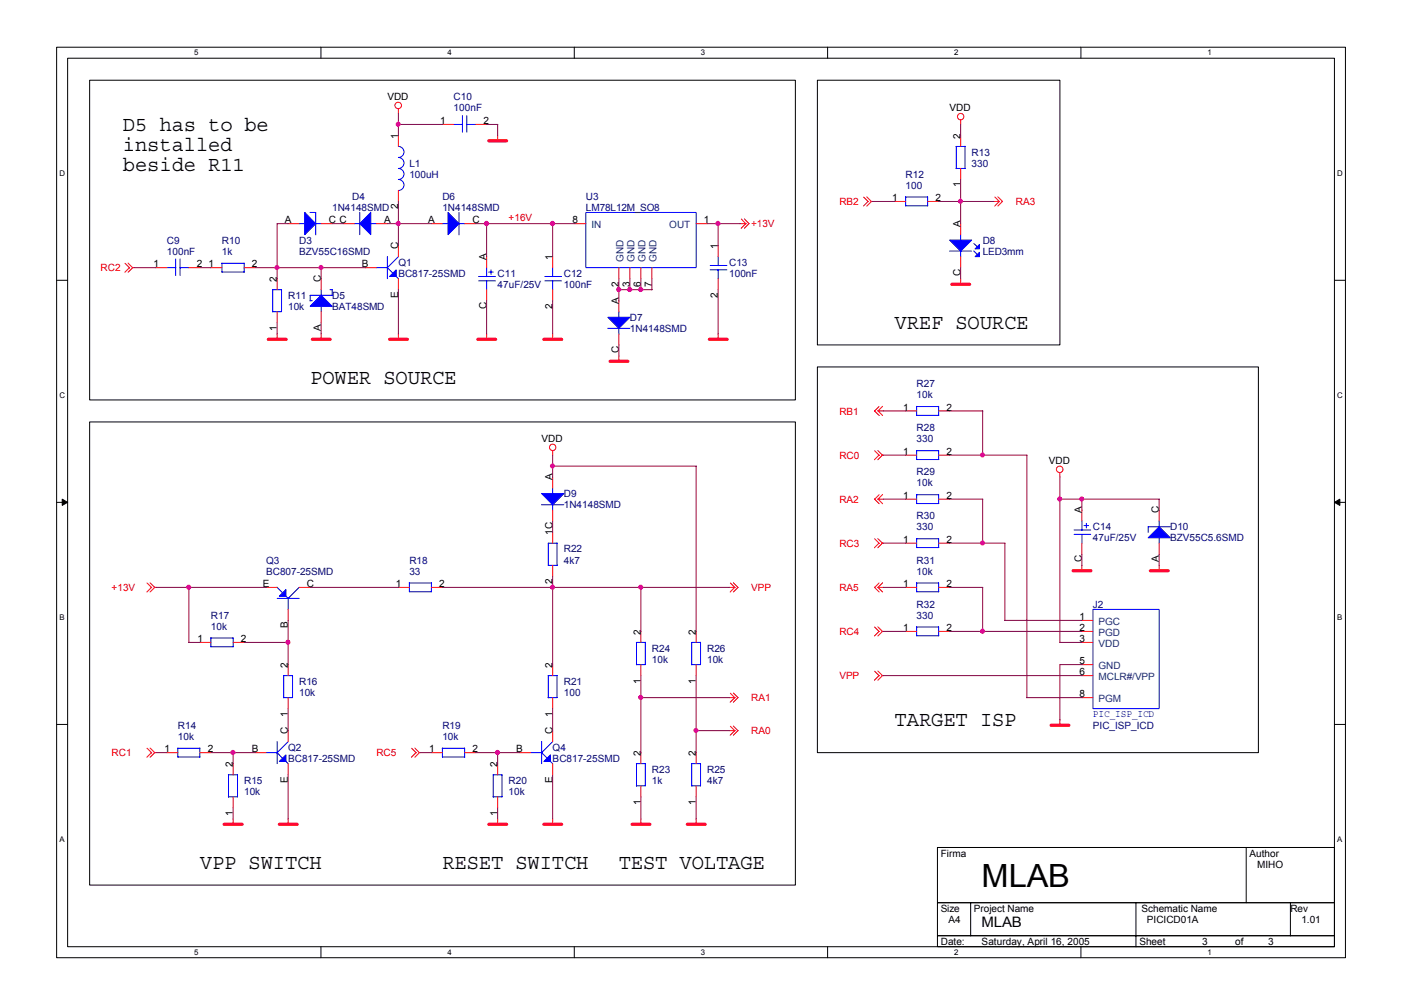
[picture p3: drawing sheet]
<svg xmlns="http://www.w3.org/2000/svg" width="297mm" height="210mm" viewBox="0 0 297 210" stroke-linecap="round" stroke-linejoin="round" font-family="sans-serif">
<path d="M12 10h272.6v192.6h-272.6zM14.3 12.3h268v188h-268z" fill="none" stroke="#000" stroke-width=".21"/>
<g fill="#fff">
<path d="M41.1 10.2h.9v1.9h-.9z"/>
<path d="M41.1 200.6h.9v1.8h-.9z"/>
</g>
<path d="M67.9 10v2.3M67.9 200.3v2.3" fill="none" stroke="#000" stroke-width=".21"/>
<g fill="#fff">
<path d="M94.7 10.2h.9v1.9h-.9z"/>
<path d="M94.7 200.6h.9v1.8h-.9z"/>
</g>
<path d="M121.5 10v2.3M121.5 200.3v2.3" fill="none" stroke="#000" stroke-width=".21"/>
<g fill="#fff">
<path d="M148.3 10.2h.9v1.9h-.9z"/>
<path d="M148.3 200.6h.9v1.8h-.9z"/>
</g>
<path d="M175.1 10v2.3M175.1 200.3v2.3" fill="none" stroke="#000" stroke-width=".21"/>
<g fill="#fff">
<path d="M201.9 10.2h.9v1.9h-.9z"/>
<path d="M201.9 200.6h.9v1.8h-.9z"/>
</g>
<path d="M228.7 10v2.3M228.7 200.3v2.3" fill="none" stroke="#000" stroke-width=".21"/>
<g fill="#fff">
<path d="M255.5 10.2h.9v1.9h-.9z"/>
<path d="M255.5 200.6h.9v1.8h-.9z"/>
<path d="M12.6 35.8h1.2v1.9h-1.2z"/>
<path d="M282.9 35.8h1.2v1.9h-1.2z"/>
<path d="M12.6 82.8h1.2v1.9h-1.2z"/>
<path d="M282.9 82.8h1.2v1.9h-1.2z"/>
</g>
<path d="M12 59.3h2.3M282.3 59.3h2.3" fill="none" stroke="#000" stroke-width=".21"/>
<g fill="#fff">
<path d="M12.6 129.8h1.1v1.9h-1.1z"/>
<path d="M282.9 129.8h1.1v1.9h-1.1z"/>
</g>
<path d="M12 106.3h2.3M282.3 106.3h2.3" fill="none" stroke="#000" stroke-width=".21"/>
<g fill="#000" stroke="#000" stroke-width=".21">
<path d="M13.2 105.6l1.1 .7-1.1 .6z" fill-rule="evenodd"/>
<path d="M282.3 106.3l1.2-.7v1.3z" fill-rule="evenodd"/>
</g>
<g fill="#fff">
<path d="M12.6 176.8h1.1v1.8h-1.1z"/>
<path d="M282.9 176.8h1.1v1.8h-1.1z"/>
</g>
<g fill="none" stroke="#000" stroke-width=".21">
<path d="M19 17h149.3v67.6h-149.3zM172.9 17h51.3v56h-51.3zM172.9 77.6h93.3v81.7h-93.3zM19 89.3h149.3v98h-149.3zM12 153.3h2.3M282.3 153.3h2.3M198.3 179.3h84v11.7h-84zM263.7 179.3v11.8M198.3 191h84v7h-84zM198.3 198h84v2.3h-84zM205.4 191v7M240.3 191v9.4"/>
<path d="M273 191v7"/>
</g>
<g fill="none" stroke="#f00" stroke-width=".21">
<path d="M84.3 23v1M84.3 28.7v2.3M93.6 26.3h2.4M100.6 26.3h2.4M105.3 28.7v1.1M203.2 25.4v.9M203.2 28.7v2.3M203.2 35.6v2.4M26.5 55.7l.9 1M27.1 55.7l1 .9M27.4 56.6l-1 1M28.1 56.6l-1 1"/>
<path d="M28.1 56.6h.3M33 56.6h2.3M40 56.6h2.3M44.6 56.6h2.3M51.6 56.6h2.4M58.6 59v2.3M61 47.3h2.3M67.9 47.3h2.4M67.9 59v2.3M72.6 47.3h2.4M77.3 56.6h2.3M79.6 47.3h2.4"/>
<path d="M84.3 40.3v2.3M84.3 52v2.3M84.3 59v2.3M91.3 47.3h2.3M98.3 47.3h2.3M103 54.3v2.3M116.9 54.3v2.3M121.6 47.3h2.4M130.9 56.6v2.4M133.3 56.6v2.4M135.6 56.6v2.4M137.9 56.6v2.4"/>
<path d="M147.3 47.3h2.3M151.9 52v2.3M151.9 59v2.3M156.6 47.3h1.2M156.8 46.4l1 1M157.5 46.3l1 1-1 1M157.8 47.3l-1 1M182.7 41.7l1 1M183.4 41.7l1 .9M183.6 42.6l-.9 1M184.4 42.6l-1 1M184.4 42.6h.2"/>
<path d="M189.3 42.6h2.3M196.3 42.6h2.3M203.2 47.3v2.4M203.2 54.3v2.3M203.2 59v1.2M210.2 42.6h1.3M210.5 41.7l1 1M211.1 41.7l1 .9-1 1M211.4 42.6l-1 1M58.6 66v2.3M58.6 70.7v1.1M67.9 66v2.3"/>
<path d="M67.9 70.7v1.1M84.3 70.7v1.1M103 61.3v2.3M103 70.7v1.1M116.9 61.3v2.3M116.9 70.7v1.1M130.9 63.6v2.4M130.9 70.7v2.3M130.9 75.3v1.2M151.9 70.7v1.1M116.9 95.3v1M185 95.4l1 1"/>
<path d="M185 87l1 .9M185.7 95.3l1 1M185.8 87l.9 .9M185.8 87h1.1M186 96.3l-1 1M186 86l-1 1M186.7 96.3l-1 1M186.7 96.3h.2M186.7 86l-.9 1M191.6 96.3h2.3M191.6 87h2.3M198.6 96.3h2.3"/>
<path d="M198.6 87h2.3M224.2 100v1M116.9 101v2.3M116.9 107.9v2.4M116.9 112.6v2.3M116.9 119.6v2.4M185 114l1 1M185 105.6l1 1M185.7 114l1 .9M185.8 105.6l.9 1M185.8 105.6h1.1M186 114.9l-1 1"/>
<path d="M186 104.7l-1 1M186.7 114.9l-1 1M186.7 114.9h.2M186.7 104.6l-.9 1M191.6 114.9h2.3M191.6 105.6h2.3M198.6 114.9h2.3M198.6 105.6h2.3M228.9 107.9v2.4M228.9 114.9v2.4M228.9 119.6v1.2M245.2 107.9v2.4"/>
<path d="M245.2 114.9v2.4M245.2 119.6v1.2M31.1 123.4l1 .9M31.7 123.3l1 1M32 124.3l-.9 1M32.7 124.3l-1 1M32.7 124.3h.3M42.3 135.9h2.3M49.3 135.9h2.3M56.3 124.3h2.3M61 128.9v2.4M63.3 124.3h2.3"/>
<path d="M84.3 124.3h2.3M91.3 124.3h2.3M135.6 133.6v2.3M147.3 133.6v2.3M154.3 124.3h1.2M154.5 123.4l1 .9M155.2 123.3l.9 1-.9 1M155.4 124.3l-.9 1M185 132.7l1 .9M185 124.3l1 1M185.7 132.6l1 1M185.8 124.3h1.1"/>
<path d="M185.8 124.3l.9 1M186 133.6l-1 1M186 123.4l-1 .9M186.7 133.6l-1 1M186.7 133.6h.2M186.7 123.3l-.9 1M191.6 124.3h2.3M191.6 133.6h2.3M198.6 124.3h2.3M198.6 133.6h2.3M228.9 133.6h2.3M228.9 131.3h2.3"/>
<path d="M228.9 135.9h2.3M31.1 158.3l1 1M31.7 158.3l1 1M32 159.3l-.9 .9M32.7 159.3l-1 .9M32.7 159.3h.3M35.3 159.3h2.3M42.3 159.3h2.3M54 159.3h2.3M61 140.6v2.4M61 147.6v2.3M61 154.6v2.3"/>
<path d="M87.1 158.3l1 1M87.8 158.3l.9 1M88 159.3l-1 .9M88.7 159.3h.3M88.7 159.3l-.9 .9M91.3 159.3h2.3M98.3 159.3h2.3M109.9 159.3h2.4M116.9 140.6v2.4M116.9 147.6v2.3M116.9 154.6v2.3M135.6 140.6v2.4"/>
<path d="M135.6 159.3v2.3M147.3 140.6v2.4M147.3 159.3v2.3M154.3 147.6h1.2M154.3 154.6h1.2M154.5 146.7l1 1M154.5 153.7l1 .9M155.2 146.6l.9 1-.9 1M155.2 153.6l.9 1-.9 1M155.4 147.6l-.9 1M155.4 154.6l-.9 1M185 142l1 1"/>
<path d="M185.7 142l1 1M186 143l-1 .9M186.7 143l-1 .9M186.7 143h.2M224.2 152.3v1.2M228.9 147.6h2.3M228.9 143h2.3M228.9 140.6h2.3M49.3 161.6v2.4M49.3 168.6v2.3M49.3 173.3v1.2M61 161.6v2.4"/>
<path d="M61 173.3v1.2M105.3 161.6v2.4M105.3 168.6v2.3M105.3 173.3v1.2M116.9 161.6v2.4M116.9 173.3v1.2M135.6 166.3v2.3M135.6 173.3v1.2M147.3 166.3v2.3M147.3 173.3v1.2"/>
<circle cx="84.3" cy="22.3" r=".69"/>
<circle cx="203.2" cy="24.7" r=".68"/>
<circle cx="116.9" cy="94.7" r=".68"/>
<circle cx="224.2" cy="99.3" r=".69"/>
</g>
<g fill="none" stroke="#f00" stroke-width=".68">
<path d="M103.4 29.8h3.8M56.8 71.8h3.7M66.1 71.8h3.7M82.4 71.8h3.8M101.1 71.8h3.8M115.1 71.8h3.7M129.1 76.5h3.7M150.1 71.8h3.7M201.4 60.2h3.7M227 120.8h3.8M243.4 120.8h3.7M222.4 153.5h3.7"/>
<path d="M47.4 174.4h3.8M59.1 174.4h3.8M103.4 174.4h3.8M115.1 174.4h3.7M133.7 174.4h3.8M145.4 174.4h3.8"/>
</g>
<g fill="none" stroke="#00f" stroke-width=".21">
<path d="M84.3 31a1.16 1.16 0 0 1 1.2 1.2 1.16 1.16 0 0 1-1.2 1.1 1.16 1.16 0 0 1 1.2 1.2 1.16 1.16 0 0 1-1.2 1.1 1.16 1.16 0 0 1 1.2 1.2 1.16 1.16 0 0 1-1.2 1.2 1.16 1.16 0 0 1 1.2 1.1 1.16 1.16 0 0 1-1.2 1.2M96 26.3h1.9M97.8 24.5v3.5M98.8 26.3h1.9M98.8 24.5v3.5M202.3 31h1.9M202.3 31v4.7M204.2 30.9v4.7h-1.9M35.3 56.6h1.9M37.2 54.8v3.5M38.1 56.6h1.9M38.1 54.8v3.5"/>
<path d="M46.9 55.7h4.7M46.9 55.7v1.9h4.8M51.6 55.7v1.9M63.3 47.3h1.2M65.6 45h1.2v4.7M66.8 47.3h1.2M74.9 47.3h1.2M76.1 44.9v4.8M78.4 47.3h1.2M79.6 56.6h2.4l1.1 1.2M82 54.3v4.7M83.8 58.5l.5 .5"/>
<path d="M84.3 54.3l-2.4 2.4M93.6 47.3h1.2M97.1 47.3h1.2M97.1 45v4.7M101.3 58.5h3.5M101.3 59.4h3.5M103 56.6v1.9M103 59.4v1.9M103.4 57.6h1M103.9 57.1v1M115.3 58.5h3.5M115.3 59.4h3.5"/>
<path d="M116.9 56.6v1.9M116.9 59.4v1.9M124 45h23.3v11.6h-23.3zM150.2 56.2h3.6M150.2 57.1h3.6M151.9 54.3v1.9M151.9 57.1v1.9M191.6 41.7v1.9h4.7v-1.9h-4.7M200.9 53.1h4.7M203.2 49.7v1.1M203.2 53.1v1.3M206 53.1l.8 .7"/>
<path d="M206 51.5l.8 .7M57.7 61.3h1.9M57.7 61.3v4.7M59.6 61.3v4.7h-1.9M65.6 63.6h.5M67.9 61.3v1.2M67.9 64.8v1.2M69.8 61.3h.5M70.3 61.3v1.2h-4.7v1.2M128.6 69.5h4.7M130.9 66v1.2M130.9 69.5v1.2"/>
<path d="M193.9 95.4h4.7M193.9 86v1.9h4.7v-1.9h-4.7M193.9 95.3v1.9h4.7v-1.9M114.6 106.8h4.7M116 119.6h1.9M116.9 103.3v1.2M116.9 106.8v1.2M117.9 114.9v4.7M117.9 114.9h-1.9v4.8M193.9 104.6v2h4.7v-2l-4.7 .1M193.9 114v1.9h4.7v-1.9h-4.7M227.2 112.1h3.6"/>
<path d="M227.2 113.1h3.6M228.9 110.3v1.9M228.9 113.1v1.9M229.3 111.2h1M229.8 110.7v1M245.2 110.2v1.3M245.2 113.7v1.2M247.6 111.5h-4.7v1.1M44.6 135h4.7v1.9M44.6 135v1.9h4.8M58.6 124.2l1.2 1.2M58.6 126.6h4.7"/>
<path d="M60.5 126.2l.5 .5M61 126.6v2.3M63.3 124.3l-2.4 2.4M86.6 123.3v1.9h4.7v-1.8h-4.7M134.6 135.9h1.9M134.7 135.9v4.8M136.5 135.9v4.7h-1.9M146.3 135.9h1.9M146.3 135.9v4.8M148.2 135.9v4.7h-1.9M193.9 123.3v1.9h4.7v-1.9l-4.7 .1M193.9 132.6v1.9h4.7v-1.9l-4.7 .1"/>
<path d="M231.2 128.9h14v21h-14zM37.6 158.3v1.9h4.7v-1.9h-4.7M56.3 159.3h2.4l1.1 1.2M58.6 156.9v4.7M60 143h1.9M60 143v4.7M61 156.9l-2.4 2.4M61.9 142.9v4.7h-1.9M93.6 158.3h4.7v1.9M93.6 158.3v1.9h4.7M112.3 159.3h2.3l1.2 1.2M114.6 156.9v4.7"/>
<path d="M116 143h1.9M116 143v4.7M116.9 156.9l-2.3 2.4M117.9 142.9v4.7h-1.9M48.3 164h1.9M48.3 164v4.7M50.2 163.9v4.7h-1.9M60.5 161.1l.5 .5M104.3 164h1.9M104.4 164v4.7M106.2 163.9v4.7h-1.9M116.4 161.1l.5 .5"/>
<path d="M134.6 161.6h1.9M134.7 161.6v4.7M136.5 161.5v4.8h-1.9M146.3 161.6h1.9M146.3 161.6v4.7M148.2 161.5v4.8h-1.9"/>
</g>
<g fill="#00f" stroke="#00f" stroke-width=".21">
<path d="M128.6 67.1h4.7l-2.4 2.4z" fill-rule="evenodd"/>
<path d="M115.1 161.1l1.4-1.4v1.4z" fill-rule="evenodd"/>
<path d="M78.4 45v4.7l-2.3-2.4z" fill-rule="evenodd"/>
<path d="M114.6 104.4h4.7l-2.4 2.4z" fill-rule="evenodd"/>
<path d="M59.1 161.1l1.4-1.4v1.4z" fill-rule="evenodd"/>
<path d="M82.4 58.5l1.4-1.4v1.4z" fill-rule="evenodd"/>
<path d="M245.2 111.5l2.4 2.3h-4.7z" fill-rule="evenodd"/>
<path d="M64.5 45l2.3 2.3-2.3 2.4z" fill-rule="evenodd"/>
<path d="M94.8 45l2.3 2.3-2.3 2.4z" fill-rule="evenodd"/>
<path d="M59.1 126.2l1.4-1.4v1.4z" fill-rule="evenodd"/>
<path d="M200.9 50.8h4.7l-2.4 2.3z" fill-rule="evenodd"/>
<path d="M206.3 52.7l.9-1v1z" fill-rule="evenodd"/>
<path d="M206.3 54.3l.9-.9v.9z" fill-rule="evenodd"/>
<path d="M65.6 64.8l2.3-2.3 2.4 2.3z" fill-rule="evenodd"/>
</g>
<g fill="none" stroke="#800040" stroke-width=".21">
<path d="M84.3 24v4.7M84.3 26.3h9.3M103 26.3h2.3v2.4M203.2 26.3v2.4M203.2 38v9.4M28.3 56.6h4.7M42.3 56.6h2.4M54 56.6h23.3M61 47.3h-2.4v11.7M67.9 56.6v2.4M70.3 47.3h2.4M82 47.3h9.3"/>
<path d="M84.3 42.6v9.4M100.6 47.3h21.1M103 47.3v7.1M116.9 47.3v7.1M130.9 59v4.7M133.3 59v2.3M135.6 59v2.3M137.9 59v2.3M149.6 47.3h7M151.9 47.3v4.7M184.6 42.6h4.7M198.6 42.6h11.7"/>
<path d="M203.2 56.6v2.4M58.6 68.3v2.4M67.9 68.3v2.4M84.3 61.3v9.4M103 63.6v7.1M116.9 63.6v7.1M130.9 73v2.4M130.9 61.3h7.1M151.9 61.3v9.4M116.9 96.3v4.7M116.9 98.6h30.4v35M186.9 96.3h4.7"/>
<path d="M186.9 87h4.7M200.9 96.3h16.4v51.4M200.9 87h7v9.4M116.9 110.3v2.3M186.9 105.6h4.7M186.9 114.9h4.7M200.9 105.6h7v9.4M200.9 114.9h11.7v16.4M224.2 105.6h21.1l-.1 2.4M224.2 101v35M228.9 105.6v2.4M228.9 117.3v2.4"/>
<path d="M245.2 117.3v2.4M33 124.3h23.3M40 135.9h2.3M40 124.3v11.7M51.6 135.9h9.4M61 131.3v9.4M65.6 124.3h18.7M93.6 124.3h60.7M116.9 122v18.7M135.6 124.3v9.3M186.9 124.3h4.7M186.9 133.6h4.7"/>
<path d="M200.9 124.3h7v9.3M200.9 133.6h28M212.6 131.3h16.3M224.2 135.9h4.7M33 159.3h2.3M44.6 159.3h9.4M49.3 159.3v2.3M61 149.9v4.7M88.9 159.3h2.4M100.6 159.3h9.4M105.3 159.3v2.3M116.9 149.9v4.7"/>
<path d="M135.6 143v16.3M135.6 147.6h18.7M147.3 154.6h7M147.3 143v16.3M186.9 143h42M217.3 147.6h11.6M228.9 140.6h-4.7v11.7M49.3 170.9v2.4M61 164v9.3M105.3 170.9v2.4M116.9 164v9.3M135.6 168.6v4.7"/>
<path d="M147.3 168.6v4.7"/>
</g>
<g fill="#f0f" stroke="#f0f" stroke-width=".21">
<circle cx="58.6" cy="56.6" r=".44"/>
<circle cx="84.2" cy="47.3" r=".46"/>
<circle cx="102.9" cy="47.3" r=".46"/>
<circle cx="130.9" cy="61.3" r=".44"/>
<circle cx="116.9" cy="47.3" r=".46"/>
<circle cx="151.9" cy="47.3" r=".46"/>
<circle cx="49.3" cy="159.2" r=".46"/>
<circle cx="60.9" cy="135.9" r=".44"/>
<circle cx="39.9" cy="124.2" r=".44"/>
<circle cx="105.2" cy="159.2" r=".44"/>
<circle cx="116.9" cy="124.2" r=".44"/>
<circle cx="135.6" cy="147.6" r=".44"/>
<circle cx="135.6" cy="124.2" r=".44"/>
<circle cx="207.9" cy="133.6" r=".44"/>
<circle cx="207.9" cy="114.9" r=".44"/>
<circle cx="207.9" cy="96.3" r=".44"/>
<circle cx="147.2" cy="154.6" r=".44"/>
<circle cx="203.2" cy="42.6" r=".44"/>
<circle cx="133.2" cy="61.3" r=".44"/>
<circle cx="135.6" cy="61.3" r=".44"/>
<circle cx="116.9" cy="98.6" r=".44"/>
<circle cx="84.2" cy="26.3" r=".44"/>
<circle cx="228.9" cy="105.6" r=".44"/>
<circle cx="224.2" cy="105.6" r=".44"/>
<circle cx="67.9" cy="56.6" r=".44"/>
</g>
<text font-size="6.8" x="207.7" y="187.8">MLAB</text>
<g font-size="4.4">
<text x="26" y="27.7">D5 has to be</text>
<text x="26" y="31.9">installed</text>
<text x="26" y="36.2">beside R11</text>
<text x="189.3" y="69.6">VREF SOURCE</text>
<text x="65.6" y="81.3">POWER SOURCE</text>
<text x="189.3" y="153.6">TARGET ISP</text>
<text x="42.3" y="183.9">VPP SWITCH</text>
<text x="93.6" y="183.9">RESET SWITCH</text>
<text x="130.9" y="183.9">TEST VOLTAGE</text>
</g>
<text font-size="3" x="207.7" y="196.1">MLAB</text>
<g font-size="2.1">
<text x="82" y="21.3">VDD</text>
<text x="200.9" y="23.6">VDD</text>
<text x="84.2" y="29.3" transform="rotate(-90 84.2 29.3)">1</text>
<text x="93.1" y="26.3">1</text>
<text x="102.3" y="26.3">2</text>
<text x="203.2" y="29.3" transform="rotate(-90 203.2 29.3)">2</text>
<text x="203.2" y="39.7" transform="rotate(-90 203.2 39.7)">1</text>
<text x="60.2" y="47.3">A</text>
<text x="69.6" y="47.3">C C</text>
<text x="81.3" y="47.3">A</text>
<text x="84.2" y="44.3" transform="rotate(-90 84.2 44.3)">2</text>
<text x="90.6" y="47.3">A</text>
<text x="99.9" y="47.3">C</text>
<text x="121.1" y="47.3">8</text>
<text x="148.9" y="47.3">1</text>
<text x="188.8" y="42.6">1</text>
<text x="197.9" y="42.6">2</text>
<text x="84.2" y="52.7" transform="rotate(-90 84.2 52.7)">C</text>
<text x="151.9" y="52.7" transform="rotate(-90 151.9 52.7)">1</text>
<text x="203.2" y="48" transform="rotate(-90 203.2 48)">A</text>
<text x="32.5" y="56.6">1</text>
<text x="41.6" y="56.6">2</text>
<text x="44.1" y="56.6">1</text>
<text x="53.3" y="56.6">2</text>
<text x="58.6" y="59.6" transform="rotate(-90 58.6 59.6)">2</text>
<text x="67.9" y="59.6" transform="rotate(-90 67.9 59.6)">C</text>
<text x="76.6" y="56.6">B</text>
<text x="102.9" y="55" transform="rotate(-90 102.9 55)">A</text>
<text x="116.9" y="55" transform="rotate(-90 116.9 55)">1</text>
<text x="203.2" y="58.3" transform="rotate(-90 203.2 58.3)">C</text>
<text x="84.2" y="63" transform="rotate(-90 84.2 63)">E</text>
<text x="102.9" y="65.3" transform="rotate(-90 102.9 65.3)">C</text>
<text x="116.9" y="65.3" transform="rotate(-90 116.9 65.3)">2</text>
<text x="130.9" y="64.3" transform="rotate(-90 130.9 64.3)">A</text>
<text x="130.9" y="60.7" transform="rotate(-90 130.9 60.7)">2</text>
<text x="133.2" y="60.7" transform="rotate(-90 133.2 60.7)">3</text>
<text x="135.6" y="60.7" transform="rotate(-90 135.6 60.7)">6</text>
<text x="137.9" y="60.7" transform="rotate(-90 137.9 60.7)">7</text>
<text x="151.9" y="63" transform="rotate(-90 151.9 63)">2</text>
<text x="58.6" y="70" transform="rotate(-90 58.6 70)">1</text>
<text x="67.9" y="70" transform="rotate(-90 67.9 70)">A</text>
<text x="130.9" y="74.7" transform="rotate(-90 130.9 74.7)">C</text>
<text x="191.1" y="86.9">1</text>
<text x="200.2" y="86.9">2</text>
<text x="114.6" y="93.6">VDD</text>
<text x="116.9" y="101.6" transform="rotate(-90 116.9 101.6)">A</text>
<text x="191.1" y="96.3">1</text>
<text x="200.2" y="96.3">2</text>
<text x="221.9" y="98.3">VDD</text>
<text x="191.1" y="105.6">1</text>
<text x="200.2" y="105.6">2</text>
<text x="116.9" y="113.3" transform="rotate(-90 116.9 113.3)">1C</text>
<text x="228.9" y="108.6" transform="rotate(-90 228.9 108.6)">A</text>
<text x="245.2" y="108.6" transform="rotate(-90 245.2 108.6)">C</text>
<text x="191.1" y="114.9">1</text>
<text x="200.2" y="114.9">2</text>
<text x="228.9" y="119" transform="rotate(-90 228.9 119)">C</text>
<text x="245.2" y="119" transform="rotate(-90 245.2 119)">A</text>
<text x="55.6" y="124.2">E</text>
<text x="64.9" y="124.2">C</text>
<text x="83.8" y="124.2">1</text>
<text x="92.9" y="124.2">2</text>
<text x="116.9" y="123.7" transform="rotate(-90 116.9 123.7)">2</text>
<text x="191.1" y="124.2">1</text>
<text x="200.2" y="124.2">2</text>
<text x="228.4" y="131.2">1</text>
<text x="41.8" y="135.9">1</text>
<text x="51" y="135.9">2</text>
<text x="60.9" y="133" transform="rotate(-90 60.9 133)">B</text>
<text x="135.6" y="134.3" transform="rotate(-90 135.6 134.3)">2</text>
<text x="147.2" y="134.3" transform="rotate(-90 147.2 134.3)">2</text>
<text x="191.1" y="133.6">1</text>
<text x="200.2" y="133.6">2</text>
<text x="228.4" y="133.6">2</text>
<text x="228.4" y="135.9">3</text>
<text x="60.9" y="141.3" transform="rotate(-90 60.9 141.3)">2</text>
<text x="116.9" y="141.3" transform="rotate(-90 116.9 141.3)">2</text>
<text x="228.4" y="140.6">5</text>
<text x="228.4" y="142.9">6</text>
<text x="135.6" y="144.7" transform="rotate(-90 135.6 144.7)">1</text>
<text x="147.2" y="144.7" transform="rotate(-90 147.2 144.7)">1</text>
<text x="228.4" y="147.6">8</text>
<text x="60.9" y="155.3" transform="rotate(-90 60.9 155.3)">C</text>
<text x="60.9" y="151.6" transform="rotate(-90 60.9 151.6)">1</text>
<text x="116.9" y="155.3" transform="rotate(-90 116.9 155.3)">C</text>
<text x="116.9" y="151.6" transform="rotate(-90 116.9 151.6)">1</text>
<text x="34.8" y="159.2">1</text>
<text x="43.9" y="159.2">2</text>
<text x="53.3" y="159.2">B</text>
<text x="90.8" y="159.2">1</text>
<text x="99.9" y="159.2">2</text>
<text x="109.2" y="159.2">B</text>
<text x="135.6" y="159.9" transform="rotate(-90 135.6 159.9)">2</text>
<text x="147.2" y="159.9" transform="rotate(-90 147.2 159.9)">2</text>
<text x="49.3" y="162.3" transform="rotate(-90 49.3 162.3)">2</text>
<text x="60.9" y="165.6" transform="rotate(-90 60.9 165.6)">E</text>
<text x="105.2" y="162.3" transform="rotate(-90 105.2 162.3)">2</text>
<text x="116.9" y="165.6" transform="rotate(-90 116.9 165.6)">E</text>
<text x="49.3" y="172.6" transform="rotate(-90 49.3 172.6)">1</text>
<text x="105.2" y="172.6" transform="rotate(-90 105.2 172.6)">1</text>
<text x="135.6" y="170.3" transform="rotate(-90 135.6 170.3)">1</text>
<text x="147.2" y="170.3" transform="rotate(-90 147.2 170.3)">1</text>
<text x="199.1" y="181.3">Firma</text>
<text x="264.4" y="181.3">Author</text>
<text x="266" y="183.6">MIHO</text>
<text x="199.1" y="193">Size</text>
<text x="200.7" y="195.3">A4</text>
<text x="206" y="193">Project Name</text>
<text x="241.5" y="193">Schematic Name</text>
<text x="242.7" y="195.3">PICICD01A</text>
<text x="273" y="193">Rev</text>
<text x="275.3" y="195.3">1.01</text>
<text x="199.1" y="199.9">Date:</text>
<text x="207.7" y="199.9">Saturday, April 16, 2005</text>
<text x="241" y="199.9">Sheet</text>
<text x="254.3" y="199.9">3</text>
<text x="261.3" y="199.9">of</text>
<text x="268.3" y="199.9">3</text>
</g>
<g font-size="2.1" fill="#000080">
<text x="96" y="21.3">C10</text>
<text x="96" y="23.6">100nF</text>
<text x="86.6" y="35.3">L1</text>
<text x="205.6" y="32.9">R13</text>
<text x="205.6" y="35.3">330</text>
<text x="86.6" y="37.6">100uH</text>
<text x="191.6" y="37.6">R12</text>
<text x="191.6" y="39.9">100</text>
<text x="70.3" y="44.6">1N4148SMD</text>
<text x="74.5" y="42.2">D4</text>
<text x="93.6" y="42.2">D6</text>
<text x="93.6" y="44.6">1N4148SMD</text>
<text x="124" y="42.2">U3</text>
<text x="124" y="44.6">LM78L12M_SO8</text>
<text x="35.3" y="51.6">C9</text>
<text x="35.3" y="53.9">100nF</text>
<text x="46.9" y="51.6">R10</text>
<text x="46.9" y="53.9">1k</text>
<text x="63.3" y="51.6">D3</text>
<text x="63.3" y="53.9">BZV55C16SMD</text>
<text x="207.9" y="51.6">D8</text>
<text x="207.9" y="53.9">LED3mm</text>
<text x="84.3" y="56.3">Q1</text>
<text x="84.3" y="58.6">BC817-25SMD</text>
<text x="105.3" y="58.6">C11</text>
<text x="119.3" y="58.6">C12</text>
<text x="154.3" y="56.3">C13</text>
<text x="154.3" y="58.6">100nF</text>
<text x="61" y="63.2">R11</text>
<text x="61" y="65.6">10k</text>
<text x="70.3" y="63.2">D5</text>
<text x="70.3" y="65.6">BAT48SMD</text>
<text x="105.3" y="60.9">47uF/25V</text>
<text x="119.3" y="60.9">100nF</text>
<text x="133.3" y="67.9">D7</text>
<text x="133.3" y="70.2">1N4148SMD</text>
<text x="193.9" y="81.9">R27</text>
<text x="193.9" y="84.2">10k</text>
<text x="193.9" y="91.2">R28</text>
<text x="193.9" y="93.6">330</text>
<text x="193.9" y="100.6">R29</text>
<text x="119.3" y="105.2">D9</text>
<text x="119.3" y="107.6">1N4148SMD</text>
<text x="193.9" y="102.9">10k</text>
<text x="193.9" y="109.9">R30</text>
<text x="193.9" y="112.2">330</text>
<text x="231.2" y="112.2">C14</text>
<text x="247.6" y="112.2">D10</text>
<text x="56.3" y="119.3">Q3</text>
<text x="86.6" y="119.3">R18</text>
<text x="119.3" y="116.9">R22</text>
<text x="119.3" y="119.3">4k7</text>
<text x="193.9" y="119.3">R31</text>
<text x="231.2" y="114.6">47uF/25V</text>
<text x="247.6" y="114.6">BZV55C5.6SMD</text>
<text x="56.3" y="121.6">BC807-25SMD</text>
<text x="86.6" y="121.6">33</text>
<text x="193.9" y="121.6">10k</text>
<text x="44.6" y="130.9">R17</text>
<text x="193.9" y="128.6">R32</text>
<text x="193.9" y="130.9">330</text>
<text x="231.2" y="128.6">J2</text>
<text x="44.6" y="133.2">10k</text>
<text x="137.9" y="137.9">R24</text>
<text x="149.6" y="137.9">R26</text>
<text x="137.9" y="140.2">10k</text>
<text x="149.6" y="140.2">10k</text>
<text x="63.3" y="144.9">R16</text>
<text x="63.3" y="147.2">10k</text>
<text x="119.3" y="144.9">R21</text>
<text x="119.3" y="147.2">100</text>
<text x="37.6" y="154.2">R14</text>
<text x="93.6" y="154.2">R19</text>
<text x="231.2" y="154.2">PIC_ISP_ICD</text>
<text x="37.6" y="156.5">10k</text>
<text x="61" y="158.9">Q2</text>
<text x="61" y="161.2">BC817-25SMD</text>
<text x="93.6" y="156.5">10k</text>
<text x="116.9" y="158.9">Q4</text>
<text x="116.9" y="161.2">BC817-25SMD</text>
<text x="51.6" y="165.9">R15</text>
<text x="107.6" y="165.9">R20</text>
<text x="137.9" y="163.5">R23</text>
<text x="137.9" y="165.9">1k</text>
<text x="149.6" y="163.5">R25</text>
<text x="149.6" y="165.9">4k7</text>
<text x="51.6" y="168.2">10k</text>
<text x="107.6" y="168.2">10k</text>
</g>
<g font-size="2.1" fill="#f00">
<text x="107.6" y="46.7">+16V</text>
<text x="177.6" y="43.4">RB2</text>
<text x="214.9" y="43.4">RA3</text>
<text x="158.9" y="48.1">+13V</text>
<text x="21.3" y="57.4">RC2</text>
<text x="177.6" y="87.8">RB1</text>
<text x="177.6" y="97.1">RC0</text>
<text x="177.6" y="106.4">RA2</text>
<text x="177.6" y="115.7">RC3</text>
<text x="23.6" y="125.1">+13V</text>
<text x="158.9" y="125.1">VPP</text>
<text x="177.6" y="125.1">RA5</text>
<text x="177.6" y="134.4">RC4</text>
<text x="177.6" y="143.7">VPP</text>
<text x="158.9" y="148.4">RA1</text>
<text x="158.9" y="155.4">RA0</text>
<text x="23.6" y="160.1">RC1</text>
<text x="79.6" y="160.1">RC5</text>
</g>
<g font-size="2.1" fill="#004080">
<text x="125.1" y="48.3">IN</text>
<text x="141.6" y="48.3">OUT</text>
<text x="131.9" y="55.5" transform="rotate(-90 131.9 55.5)">GND</text>
<text x="134.2" y="55.5" transform="rotate(-90 134.2 55.5)">GND</text>
<text x="136.6" y="55.5" transform="rotate(-90 136.6 55.5)">GND</text>
<text x="138.9" y="55.5" transform="rotate(-90 138.9 55.5)">GND</text>
<text x="232.4" y="132.2">PGC</text>
<text x="232.4" y="134.6">PGD</text>
<text x="232.4" y="136.9">VDD</text>
<text x="232.4" y="141.6">GND</text>
<text x="232.4" y="143.9">MCLR#/VPP</text>
<text x="232.4" y="148.6">PGM</text>
</g>
<text font-size="2.1" fill="#00f" x="231.2" y="151.7">PIC_ISP_ICD</text>
<g font-size="1.7">
<text x="41.1" y="11.7">5</text>
<text x="94.7" y="11.7">4</text>
<text x="148.3" y="11.7">3</text>
<text x="201.9" y="11.7">2</text>
<text x="255.5" y="11.7">1</text>
<text x="12.6" y="37.3">D</text>
<text x="282.9" y="37.3">D</text>
<text x="12.6" y="84.3">C</text>
<text x="282.9" y="84.3">C</text>
<text x="12.6" y="131.3">B</text>
<text x="282.9" y="131.3">B</text>
<text x="12.6" y="178.3">A</text>
<text x="282.9" y="178.3">A</text>
<text x="41.1" y="202.1">5</text>
<text x="94.7" y="202.1">4</text>
<text x="148.3" y="202.1">3</text>
<text x="201.9" y="202.1">2</text>
<text x="255.5" y="202.1">1</text>
</g>
</svg>
